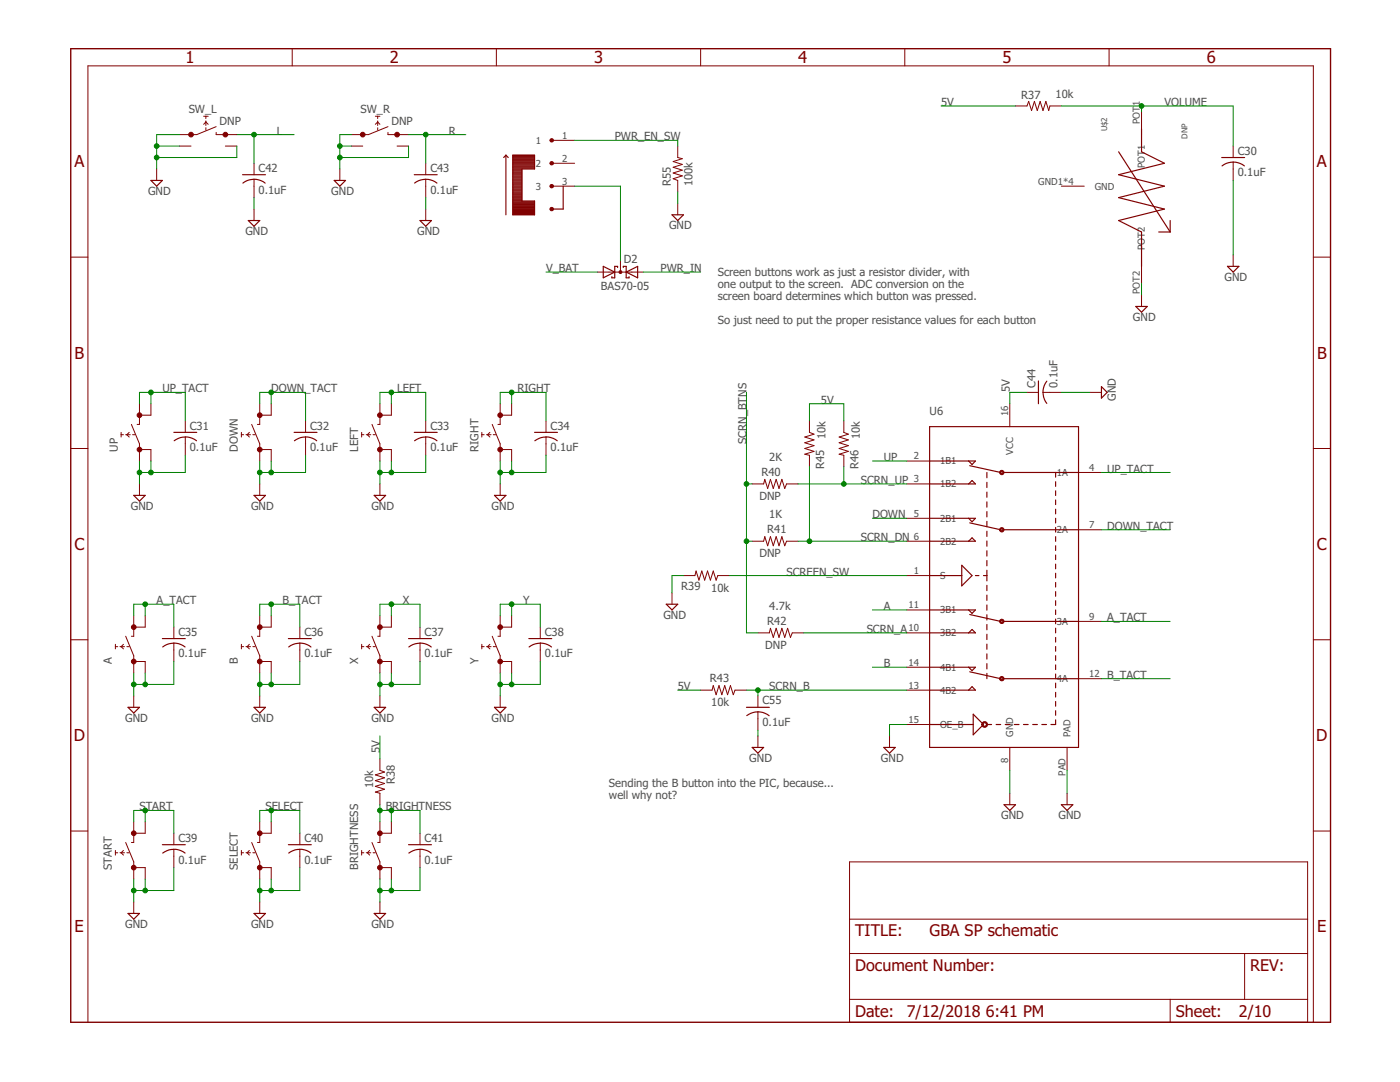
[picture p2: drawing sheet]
<svg xmlns="http://www.w3.org/2000/svg" width="279mm" height="216mm" viewBox="0 0 279 216" stroke-linecap="round" stroke-linejoin="round" font-family="sans-serif">
<path d="M14.1 9.7h251.4v194.3h-251.4z" fill="none" stroke="#800000" stroke-width=".28"/>
<g fill="none" stroke="#800000" stroke-width=".2">
<path d="M58.3 9.7v3.4M99.1 9.7v3.4M139.8 9.7v3.4M180.6 9.7v3.4M221.3 9.7v3.4M31.3 33.7v2.3M35.8 29.1h2.3M40.6 23.2h1M40.6 24.8l.5-.5 .5 .5M41.1 23.2v.5M41.1 24.1v.9M41.1 25.5v.5"/>
<path d="M43.1 25.3l-3.8 1.6h-3.5M43.1 26.4v.5h4.2M45 29.1h2.3M50.7 32.6v2.3M50.7 35.8v3.6M67.8 33.7v2.3M70.1 29.1h2.3M74.9 23.2h.9M74.9 24.8l.5-.5 .4 .5M75.4 23.2v.5M75.4 24.1v.9M75.4 25.5v.5"/>
<path d="M77.4 25.3l-3.9 1.6h-3.4M77.4 26.4v.5h4.1M79.2 29.1h2.3M85 32.6v2.3M85 35.8v3.6M110.1 37.1h4.6M110.1 28h4.6M110.1 32.6h4.6M135.3 29.1v2.3l.9 .3-1.9 .5 1.9 .6-1.9 .6 1.9 .6-1.9 .5 1.9 .6-1.9 .6 1 .3v2.3M202.7 21.1h2.3l.3-.9 .6 1.9 .5-1.9 .6 1.9 .6-1.9 .6 1.9 .5-1.9 .6 1.9 .2-1h2.3M211.8 37.1h4.6M227.8 22.3v4.6"/>
<path d="M246.1 29.1v2.3M246.1 32.3v3.7M14.1 51.3h3.4M50.7 41.7v2.3M85 41.7v2.3M119.3 54.3h9.1M123.8 52v2.3M135.3 40.6v2.3M227.8 52v4.6M227.8 58.9v2.3M246.1 50.9v2.2M262.1 51.3h3.4"/>
<path d="M205 78.3h2.2M208.2 78.3h3.6M217.5 78.3h2.3M14.1 89.5h3.4M24.2 86.7h.4M24.2 86.3v.9M25.1 86.7h.9M25.8 86.3l-.5 .4 .5 .5M26.2 84.7l1.6 3.9v3.4M26.5 86.7h.4M27.8 89.7h2.3v2.3M27.8 80.6v4.1h-.4"/>
<path d="M27.8 96.6v2.2M30.1 80.6v2.2h-2.3M37 84v2.3M37 87.2v3.6M48.2 86.7h.4M48.2 86.3v.9M49.1 86.7h.9M49.8 86.3l-.5 .4 .5 .5M50.2 84.7l1.6 3.9v3.4M50.5 86.7h.4M51.8 89.7h2.3v2.3M51.8 80.6v4.1h-.4"/>
<path d="M51.8 96.6v2.2M54.1 80.6v2.2h-2.3M61 84v2.3M61 87.2v3.6M72.2 86.7h.4M72.2 86.3v.9M73.1 86.7h.9M73.8 86.3l-.5 .4 .5 .5M74.2 84.7l1.6 3.9v3.4M74.5 86.7h.4M75.8 89.7h2.3v2.3M75.8 80.6v4.1h-.4"/>
<path d="M75.8 96.6v2.2M78.1 80.6v2.2h-2.3M85 84v2.3M85 87.2v3.6M96.2 86.7h.4M96.2 86.3v.9M97.1 86.7h.9M97.8 86.3l-.5 .4 .5 .5M98.2 84.7l1.6 3.9v3.4M98.4 86.7h.5M99.8 89.7h2.3v2.3M99.8 80.6v4.1h-.4"/>
<path d="M99.8 96.6v2.2M102.1 80.6v2.2h-2.3M109 84v2.3M109 87.2v3.6M150.1 96.6h2.3l.2-.9 .6 1.8 .6-1.8 .5 1.8 .6-1.8 .6 1.8 .5-1.8 .6 1.8 .4-.9h2.3M161.5 84v2.3l1 .3-1.9 .6 1.9 .6-1.9 .5 1.9 .6-1.9 .6 1.9 .6-1.9 .5 .9 .2v2.3M168.4 84v2.3l.9 .3-1.8 .6 1.8 .6-1.8 .5 1.8 .6-1.8 .6 1.8 .6-1.8 .5 .9 .2v2.3M181 92h4.5M181 96.6h4.5M201.5 80.6v4.5M215.2 94.3h4.6M262.1 89.5h3.4"/>
<path d="M134.1 118.3v2.3M136.4 114.9h2.3l.2-1 .6 1.9 .6-1.9 .5 1.9 .6-1.9 .6 1.9 .5-1.9 .6 1.9 .4-.9h2.2M150.1 108h2.3l.2-.9 .6 1.8 .6-1.8 .5 1.8 .6-1.8 .6 1.8 .5-1.8 .6 1.8 .4-.9h2.3M181 103.4h4.5M181 108h4.5M181 114.9h4.5M215.2 105.7h4.6M14.1 127.7h3.4M23 129h.5M23 128.6v.9M23.9 129h.9M24.6 128.6l-.4 .4 .4 .5"/>
<path d="M25.1 127l1.6 3.9v3.4M25.3 129h.5M26.7 132h2.3v2.3M26.7 122.9v4.1h-.5M26.7 138.9v2.2M29 122.9v2.2h-2.3M34.7 125.1v2.3M34.7 128.3v3.7M48.2 128.6v.9M48.2 129h.4M49.1 129h.9M49.8 128.6l-.5 .4 .5 .5"/>
<path d="M50.2 127l1.6 3.9v3.4M50.5 129h.4M51.8 122.9v4.1h-.4M51.8 138.9v2.2M51.8 132h2.3v2.3M54.1 122.9v2.2h-2.3M59.8 125.1v2.3M59.8 128.3v3.7M72.2 128.6v.9M72.2 129h.4M73.1 129h.9M73.8 128.6l-.5 .4 .5 .5"/>
<path d="M74.2 127l1.6 3.9v3.4M74.5 129h.4M75.8 122.9v4.1h-.4M75.8 138.9v2.2M75.8 132h2.3v2.3M78.1 122.9v2.2h-2.3M83.8 125.1v2.3M83.8 128.3v3.7M96.2 128.6v.9M96.2 129h.4M97.1 129h.9M97.8 128.6l-.5 .4 .5 .5"/>
<path d="M98.2 127l1.6 3.9v3.4M98.4 129h.5M99.8 122.9v4.1h-.4M99.8 138.9v2.2M99.8 132h2.3v2.3M102.1 122.9v2.2h-2.3M107.8 125.1v2.3M107.8 128.3v3.7M139.8 137.7h2.3l.2-.9 .6 1.8 .6-1.8 .6 1.8 .5-1.8 .6 1.8 .6-1.8 .5 1.8 .4-.9h2.3M151.3 126.3h2.2l.3-.9 .5 1.8 .6-1.8 .6 1.8 .5-1.8 .6 1.8 .6-1.8 .6 1.8 .3-.9h2.3M151.3 138.9v2.2M181 121.7h4.5"/>
<path d="M181 126.3h4.5M181 133.1h4.5M181 137.7h4.5M215.2 124h4.6M215.2 135.4h4.6M262.1 127.7h3.4M75.8 151.4v2.3l1 .4-1.9 .5 1.9 .6-1.9 .6 1.9 .5-1.9 .6 1.9 .6-1.9 .6 .9 .2v2.3M151.3 142v3.7M151.3 146.9v2.2M177.5 146.9v2.2M181 144.6h4.5M201.5 149.1v4.6"/>
<path d="M201.5 158.3v2.3M213 149.1v4.6M213 158.3v2.3M14.1 165.8h3.4M23 169.7v.9M23 170.2h.5M23.9 170.2h.9M24.6 169.7l-.4 .5 .4 .4M25.1 168.1l1.6 3.9v3.4M25.3 170.2h.5M26.7 164v4.1h-.5M26.7 180v2.3"/>
<path d="M26.7 173.1h2.3v2.3M29 164v2.3h-2.3M34.7 166.3v2.3M34.7 169.5v3.6M48.2 169.7v.9M48.2 170.2h.4M49.1 170.2h.9M49.8 169.7l-.5 .5 .5 .4M50.2 168.1l1.6 3.9v3.4M50.5 170.2h.4M51.8 164v4.1h-.4M51.8 180v2.3"/>
<path d="M51.8 173.1h2.3v2.3M54.1 164v2.3h-2.3M59.8 166.3v2.3M59.8 169.5v3.6M72.2 169.7v.9M72.2 170.2h.4M73.1 170.2h.9M73.8 169.7l-.5 .5 .5 .4M74.2 168.1l1.6 3.9v3.4M74.5 170.2h.4M75.8 164v4.1h-.4M75.8 180v2.3"/>
<path d="M75.8 173.1h2.3v2.3M78.1 164v2.3h-2.3M83.8 166.3v2.3M83.8 169.5v3.6M169.5 172h91.5v32h-91.5zM262.1 165.8h3.4M169.5 190.3h91.5M169.5 199.4h91.5M169.5 183.4h91.5M233.5 199.4v4.6M248.4 190.3v9.1M17.5 204v-190.9h244.6v190.9"/>
</g>
<g fill="#800000" stroke="#800000" stroke-width=".2">
<path d="M199.7 93.9a.44 .44 0 0 1 .6 .2 .44 .44 0 0 1-.3 .6 .44 .44 0 0 1-.5-.4h.2a.21 .21 0 0 1 .3-.2 .21 .21 0 0 1 .1 .3 .21 .21 0 0 1-.4 0l-.2-.1z" fill-rule="evenodd"/>
<path d="M199.7 105.3a.44 .44 0 0 1 .6 .2 .44 .44 0 0 1-.3 .6 .44 .44 0 0 1-.5-.4h.2a.21 .21 0 0 1 .3-.2 .21 .21 0 0 1 .1 .4 .21 .21 0 0 1-.4-.1l-.2-.1z" fill-rule="evenodd"/>
<path d="M199.5 123.8a.44 .44 0 0 1 .8-.1 .44 .44 0 0 1-.2 .7 .44 .44 0 0 1-.6-.4h.2a.21 .21 0 0 1 .3-.2 .21 .21 0 0 1 .1 .3 .21 .21 0 0 1-.4 0l-.2-.1z" fill-rule="evenodd"/>
<path d="M199.5 135.2a.44 .44 0 0 1 .8-.1 .44 .44 0 0 1-.2 .7 .44 .44 0 0 1-.6-.4h.2a.21 .21 0 0 1 .3-.2 .21 .21 0 0 1 .1 .4 .21 .21 0 0 1-.4-.1l-.2-.1z" fill-rule="evenodd"/>
<path d="M196.1 144.1a.57 .57 0 0 1 .9 .2 .57 .57 0 0 1-.4 .8 .57 .57 0 0 1-.7-.5h.3a.35 .35 0 0 1 .4-.4 .35 .35 0 0 1 .2 .5 .35 .35 0 0 1-.6 0l-.3-.1z" fill-rule="evenodd"/>
<path d="M109.8 27.8a.36 .36 0 0 1 .5-.1 .36 .36 0 0 1 .1 .4 .36 .36 0 0 1-.6 .1v-.2h.4l-.1 .1-.3-.1z" fill-rule="evenodd"/>
<path d="M109.8 32.4a.36 .36 0 0 1 .5-.1 .36 .36 0 0 1 .1 .4 .36 .36 0 0 1-.6 .1v-.2h.4l-.1 .1-.3-.1z" fill-rule="evenodd"/>
<path d="M109.8 37a.36 .36 0 0 1 .5-.2 .36 .36 0 0 1 .1 .5 .36 .36 0 0 1-.6 0v-.2h.4l-.1 .2-.3-.2z" fill-rule="evenodd"/>
<path d="M109.8 41.5a.36 .36 0 0 1 .5-.1 .36 .36 0 0 1 .1 .4 .36 .36 0 0 1-.6 .1v-.2h.4l-.1 .1-.3-.1z" fill-rule="evenodd"/>
<circle cx="27.8" cy="89.7" r=".47"/>
<circle cx="27.8" cy="82.8" r=".47"/>
<circle cx="51.8" cy="89.7" r=".47"/>
<circle cx="51.8" cy="82.8" r=".47"/>
<circle cx="75.8" cy="89.7" r=".47"/>
<circle cx="75.8" cy="82.8" r=".47"/>
<circle cx="99.8" cy="89.7" r=".47"/>
<circle cx="99.8" cy="82.8" r=".47"/>
<circle cx="26.7" cy="132" r=".47"/>
<circle cx="26.7" cy="125.1" r=".47"/>
<circle cx="51.8" cy="132" r=".47"/>
<circle cx="51.8" cy="125.1" r=".47"/>
<circle cx="75.8" cy="132" r=".47"/>
<circle cx="75.8" cy="125.1" r=".47"/>
<circle cx="99.8" cy="132" r=".47"/>
<circle cx="99.8" cy="125.1" r=".47"/>
<circle cx="26.7" cy="173.1" r=".47"/>
<circle cx="26.7" cy="166.3" r=".47"/>
<circle cx="51.8" cy="173.1" r=".47"/>
<circle cx="51.8" cy="166.3" r=".47"/>
<circle cx="75.8" cy="173.1" r=".47"/>
<circle cx="75.8" cy="166.3" r=".47"/>
<circle cx="38.1" cy="26.9" r=".47"/>
<circle cx="45" cy="26.9" r=".47"/>
<circle cx="72.4" cy="26.9" r=".47"/>
<circle cx="79.2" cy="26.9" r=".47"/>
<circle cx="123.8" cy="54.3" r=".3"/>
</g>
<g fill="none" stroke="#800000" stroke-width=".23">
<path d="M30.1 36h2.3l-1.1 1.1zM48.4 34.9h4.6M48.5 36.5a3.6 3.6 0 0 1 4.4 0M66.7 36h2.3l-1.2 1.1zM82.7 34.9h4.5M82.7 36.5a3.7 3.7 0 0 1 4.5 0M101 31v11.9M101 31l-.5 .4M101 31l.4 .4M102.3 31h4.4v2.7h-2.5v6.4h2.5v2.8h-4.4zM102.3 39.9h1.9M102.3 39.7h1.9"/>
<path d="M102.3 39.5h1.9M102.3 39.3h1.9M102.3 39.1h1.9M102.3 38.9h1.9M102.3 38.7h1.9M102.3 38.5h1.9M102.3 38.3h1.9M102.3 38.1h1.9M102.3 37.9h1.9M102.3 37.7h1.9M102.3 37.5h1.9M102.3 37.3h1.9"/>
<path d="M102.3 37.1h1.9M102.3 36.9h1.9M102.3 36.7h1.9M102.3 36.5h1.9M102.3 36.3h1.9M102.3 36.1h1.9M102.3 35.9h1.9M102.3 35.7h1.9M102.3 35.5h1.9M102.3 35.3h1.9M102.3 35.1h1.9M102.3 34.9h1.9"/>
<path d="M102.3 34.7h1.9M102.3 34.5h1.9M102.3 34.4h1.9M102.3 34.1h1.9M102.3 34h1.9M102.3 33.8h1.9M102.3 33.5h4.4M102.3 33.4h4.4M102.3 33.2h4.4M102.3 33h4.4M102.3 32.8h4.4M102.3 32.6h4.4"/>
<path d="M102.3 32.4h4.4M102.3 32.2h4.4M102.3 32h4.4M102.3 31.8h4.4M102.3 31.6h4.4M102.3 31.4h4.4M102.3 31.2h4.4M102.3 31h4.4M112.4 37.1v4.6h-2.3M223.2 30.3l10.3 16M227.8 25.7v4.6l4.6 2.3-9.2 2.3 9.2 2.2-9.2 2.3 9.2 2.3-9.2 2.3 4.6 2.3v6.8M243.8 31.4h4.6"/>
<path d="M243.9 33.1a3.7 3.7 0 0 1 4.4 0M49.6 44h2.2l-1.1 1.1zM83.8 44h2.3l-1.1 1.1zM102.3 42.8h4.4M102.3 42.6h4.4M102.3 42.4h4.4M102.3 42.2h4.4M102.3 42h4.4M102.3 41.8h4.4M102.3 41.6h4.4M102.3 41.4h4.4M102.3 41.2h4.4"/>
<path d="M102.3 41h4.4M102.3 40.8h4.4M102.3 40.6h4.4M102.3 40.4h4.4M102.3 40.3h4.4M102.3 40h1.9M120.4 53.1l2.3 1.2-2.3 1.1zM123.3 53.4v-.3h-.6v2.3h-.6v-.2M124.4 53.4v-.3h.6v2.3h.5v-.2M125 54.3l2.3-1.2v2.3zM134.1 42.9h2.3l-1.1 1.1zM231.2 46.3h2.3"/>
<path d="M233.5 44v2.3M245 53.1h2.2l-1.1 1.2zM207.2 76v4.6M208.9 76.1a3.6 3.6 0 0 0 0 4.4M219.8 77.2l1.2 1.1-1.2 1.1zM226.7 61.2h2.3l-1.2 1.1zM26.7 98.8h2.3l-1.2 1.2zM34.7 86.3h4.6M37 87.2l1.4 .3 .8 .4M37 87.2l-1 .1-1.2 .6M50.7 98.8h2.3l-1.2 1.2zM58.7 86.3h4.6"/>
<path d="M61 87.2l1.4 .3 .8 .4M61 87.2l-1 .1-1.2 .6M74.7 98.8h2.3l-1.2 1.2zM82.7 86.3h4.5M85 87.2l1.4 .3 .8 .4M85 87.2l-1 .1-1.3 .6M98.7 98.8h2.3l-1.2 1.2zM106.7 86.3h4.6M109 87.2l1.4 .3 .8 .4M109 87.2l-1 .1-1.3 .6M185.5 85.1h29.7v64h-29.7zM185.5 96.6h9.2l-.7-.7-.7 .7"/>
<path d="M185.5 92h9.2l-.7 .7-.7-.7M193.5 92.9l6.2 1.4M197 94.3v1M197 96.2v1.1M197 98.2v1M200.4 94.3h14.8M210.7 94.3v.9M210.7 96.1v.9M210.7 97.9v1M210.7 99.8v.9M185.5 108h9.2l-.7-.7-.7 .7M185.5 103.4h9.2l-.7 .7-.7-.7"/>
<path d="M185.5 114.9h6.4M191.9 112.8l2.1 2.1-2.1 2zM193.5 104.3l6.2 1.4M194.7 114.9h.7M196.3 114.9h.7M197 100.1v1.1M197 102.1v1M197 104v1.1M197 106v1M197 107.9v1.1M197 109.9v1.1M197 111.8v1.1"/>
<path d="M197 113.8v2.1M197 116.8v1.1M197 118.7v1.1M200.4 105.7h14.8M210.7 101.6v.9M210.7 103.4v1M210.7 105.2v1M210.7 107.1v.9M210.7 108.9v.9M210.7 110.7v1M210.7 112.6v.9M210.7 114.4v.9"/>
<path d="M210.7 116.2v.9M210.7 118v1M210.7 119.9v.9M32.4 127.4h4.6M32.5 129.1a3.6 3.6 0 0 1 4.4 0M57.6 127.4h4.5M57.6 129.1a3.5 3.5 0 0 1 4.5 0M81.5 127.4h4.6M81.6 129.1a3.6 3.6 0 0 1 4.5 0M105.5 127.4h4.6M105.6 129.1a3.6 3.6 0 0 1 4.5 0M133 120.6h2.3l-1.2 1.1z"/>
<path d="M185.5 126.3h9.2l-.7-.7-.7 .7M185.5 121.7h9.2l-.7 .7-.7-.7M185.5 137.7h9.2l-.7-.7-.7 .7M185.5 133.1h9.2l-.7 .7-.7-.7M193.5 122.6l6.2 1.4M193.5 134l6.2 1.4M197 120.7v1.1M197 122.7v1M197 124.6v1.1M197 126.6v1M197 128.5v1.1M197 130.5v1"/>
<path d="M197 132.4v1.1M197 134.4v1M200.4 124h14.8M200.4 135.4h14.8M210.7 121.7v.9M210.7 123.5v1M210.7 125.3v1M210.7 127.2v.9M210.7 129v.9M210.7 130.8v1M210.7 132.7v.9M210.7 134.5v.9"/>
<path d="M210.7 136.3v.9M210.7 138.2v.9M210.7 140v.9M25.5 141.1h2.3l-1.1 1.2zM50.7 141.1h2.3l-1.2 1.2zM74.7 141.1h2.3l-1.2 1.2zM98.7 141.1h2.3l-1.2 1.2zM149 141.1h4.5M149 142.8a3.6 3.6 0 0 1 4.5 0M150.1 149.1h2.3l-1.1 1.2zM176.4 149.1h2.3l-1.2 1.2zM185.5 144.6h8.7"/>
<path d="M194.2 142.5l2.1 2.1-2.1 2zM197 144.6h.9M198.8 144.6h.9M200.6 144.6h.9M202.4 144.6h1M204.3 144.6h.9M206.1 144.6h.9M207.9 144.6h1M210.7 143.6v1h-1M210.7 141.8v.9M32.4 168.6h4.6M34.7 169.5l1.4 .2 .8 .5"/>
<path d="M34.7 169.5l-1 .1-1.2 .6M57.6 168.6h4.5M59.8 169.5l1.4 .2 .9 .5M59.8 169.5l-.9 .1-1.3 .6M81.5 168.6h4.6M83.8 169.5l1.4 .2 .9 .5M83.8 169.5l-.9 .1-1.3 .6M200.4 160.6h2.3l-1.2 1.1zM211.8 160.6h2.3l-1.1 1.1zM25.5 182.3h2.3l-1.1 1.1zM50.7 182.3h2.3l-1.2 1.1zM74.7 182.3h2.3l-1.2 1.1z"/>
</g>
<g fill="none" stroke="#008000" stroke-width=".2">
<path d="M31.3 29.1h4.5M35.8 26.9h-4.5v6.8M47.3 26.9h11.4M47.3 29.1v2.3h-16M50.7 26.9v5.7M50.7 39.4v2.3M67.8 29.1h2.3M70.1 26.9h-2.3v6.8M81.5 26.9h11.5M81.5 29.1v2.3h-13.7M85 26.9v5.7M85 39.4v2.3"/>
<path d="M114.7 28h20.6v1.1M114.7 37.1h9.1v14.9M135.3 38.3v2.3M187.8 21.1h14.9M211.8 21.1h34.3v8M227.8 21.1v1.2M246.1 36v14.9M109 54.3h10.3M128.4 54.3h11.4M227.8 56.6v2.3M30.1 78.3v2.3M54.1 78.3v2.3"/>
<path d="M78.1 78.3v2.3M102.1 78.3v2.3M149 78.3v48h2.3M205 78.3h-3.5v2.3M211.8 78.3h5.7M27.8 80.6v-2.3h9.2v5.7M27.8 92v4.6M30.1 92v2.3M37 90.8v3.5h-9.2M51.8 80.6v-2.3h9.2v5.7M51.8 92v4.6M54.1 92v2.3"/>
<path d="M61 90.8v3.5h-9.2M75.8 80.6v-2.3h9.2v5.7M75.8 92v4.6M78.1 92v2.3M85 90.8v3.5h-9.2M99.8 80.6v-2.3h9.2v5.7M99.8 92v4.6M102.1 92v2.3M109 90.8v3.5h-9.2M149 96.6h1.1M159.3 96.6h21.7M161.5 84v-3.4h6.9v3.4"/>
<path d="M161.5 93.1v14.9M168.4 93.1v3.5M174.1 92h6.9M219.8 94.3h13.7M136.4 114.9h-2.3v3.4M145.5 114.9h35.5M149 108h1.1M159.3 108h21.7M174.1 103.4h6.9M219.8 105.7h13.7M26.7 122.9v-2.3h8v4.5M26.7 134.3v4.6"/>
<path d="M29 120.6v2.3M29 134.3v2.3M34.7 132v4.6h-8M51.8 122.9v-2.3h8v4.5M51.8 134.3v4.6M54.1 120.6v2.3M54.1 134.3v2.3M59.8 132v4.6h-8M75.8 122.9v-2.3h8v4.5M75.8 134.3v4.6M78.1 120.6v2.3M78.1 134.3v2.3"/>
<path d="M83.8 132v4.6h-8M99.8 122.9v-2.3h8v4.5M99.8 134.3v4.6M102.1 120.6v2.3M102.1 134.3v2.3M107.8 132v4.6h-8M135.3 137.7h4.5M149 137.7h32M151.3 137.7v1.2M160.4 126.3h20.6M174.1 121.7h6.9M174.1 133.1h6.9"/>
<path d="M219.8 124h13.7M219.8 135.4h13.7M75.8 146.9v4.5M151.3 145.7v1.2M181 144.6h-3.5v2.3M201.5 153.7v4.6M213 153.7v4.6M26.7 164v-2.3h8v4.6M26.7 175.4v4.6M29 161.7v2.3M29 175.4v2.3M34.7 173.1v4.6h-8"/>
<path d="M51.8 164v-2.3h8v4.6M51.8 175.4v4.6M54.1 161.7v2.3M54.1 175.4v2.3M59.8 173.1v4.6h-8M75.8 160.6v3.4M75.8 175.4v4.6M75.8 161.7h8v4.6M78.1 161.7v2.3M78.1 175.4v2.3M83.8 173.1v4.6h-8"/>
</g>
<g fill="#008000" stroke="#008000" stroke-width=".2">
<circle cx="31.3" cy="29.1" r=".47"/>
<circle cx="31.3" cy="31.4" r=".47"/>
<circle cx="67.8" cy="29.1" r=".47"/>
<circle cx="67.8" cy="31.4" r=".47"/>
<circle cx="27.8" cy="94.3" r=".47"/>
<circle cx="30.1" cy="94.3" r=".47"/>
<circle cx="51.8" cy="94.3" r=".47"/>
<circle cx="54.1" cy="94.3" r=".47"/>
<circle cx="75.8" cy="94.3" r=".47"/>
<circle cx="78.1" cy="94.3" r=".47"/>
<circle cx="99.8" cy="94.3" r=".47"/>
<circle cx="102.1" cy="94.3" r=".47"/>
<circle cx="26.7" cy="136.6" r=".47"/>
<circle cx="29" cy="136.6" r=".47"/>
<circle cx="51.8" cy="136.6" r=".47"/>
<circle cx="54.1" cy="136.6" r=".47"/>
<circle cx="75.8" cy="136.6" r=".47"/>
<circle cx="78.1" cy="136.6" r=".47"/>
<circle cx="99.8" cy="136.6" r=".47"/>
<circle cx="102.1" cy="136.6" r=".47"/>
<circle cx="26.7" cy="177.7" r=".47"/>
<circle cx="29" cy="177.7" r=".47"/>
<circle cx="51.8" cy="177.7" r=".47"/>
<circle cx="54.1" cy="177.7" r=".47"/>
<circle cx="75.8" cy="177.7" r=".47"/>
<circle cx="78.1" cy="177.7" r=".47"/>
<circle cx="227.8" cy="21.1" r=".47"/>
<circle cx="30.1" cy="78.3" r=".47"/>
<circle cx="54.1" cy="78.3" r=".47"/>
<circle cx="78.1" cy="78.3" r=".47"/>
<circle cx="102.1" cy="78.3" r=".47"/>
<circle cx="29" cy="161.7" r=".47"/>
<circle cx="54.1" cy="161.7" r=".47"/>
<circle cx="78.1" cy="161.7" r=".47"/>
<circle cx="75.8" cy="161.7" r=".47"/>
<circle cx="29" cy="120.6" r=".47"/>
<circle cx="54.1" cy="120.6" r=".47"/>
<circle cx="78.1" cy="120.6" r=".47"/>
<circle cx="102.1" cy="120.6" r=".47"/>
<circle cx="50.7" cy="26.9" r=".47"/>
<circle cx="85" cy="26.9" r=".47"/>
<circle cx="168.4" cy="96.6" r=".47"/>
<circle cx="161.5" cy="108" r=".47"/>
<circle cx="151.3" cy="137.7" r=".47"/>
<circle cx="149" cy="108" r=".47"/>
<circle cx="149" cy="96.6" r=".47"/>
</g>
<g font-size="3.3" fill="#800000">
<text x="37" y="12.6">1</text>
<text x="77.8" y="12.6">2</text>
<text x="118.6" y="12.6">3</text>
<text x="159.3" y="12.6">4</text>
<text x="200.1" y="12.6">5</text>
<text x="240.8" y="12.6">6</text>
<text x="14.8" y="33.4">A</text>
<text x="262.8" y="33.4">A</text>
<text x="14.9" y="71.6">B</text>
<text x="262.8" y="71.6">B</text>
<text x="14.8" y="109.7">C</text>
<text x="262.8" y="109.7">C</text>
<text x="14.7" y="147.9">D</text>
<text x="262.7" y="147.9">D</text>
<text x="14.9" y="186.1">E</text>
<text x="262.9" y="186.1">E</text>
</g>
<g font-size="3.2" fill="#800000">
<text x="170.7" y="186.8">TITLE:</text>
<text x="185.5" y="186.8">GBA SP schematic</text>
<text x="170.7" y="193.7">Document Number:</text>
<text x="249.5" y="193.7">REV:</text>
<text x="170.7" y="202.8">Date:</text>
<text x="181" y="202.8">7/12/2018</text>
<text x="196.7" y="202.8">6:41 PM</text>
<text x="234.7" y="202.8">Sheet:</text>
<text x="247.2" y="202.8">2/10</text>
</g>
<g font-size="2.2" fill="#505050">
<text x="37.7" y="22.5">SW_L</text>
<text x="71.9" y="22.5">SW_R</text>
<text x="187.8" y="21.1">5V</text>
<text x="203.8" y="19.8">R37</text>
<text x="210.7" y="19.6">10k</text>
<text x="232.4" y="21.1">VOLUME</text>
<text x="43.8" y="25">DNP</text>
<text x="55.3" y="26.9">L</text>
<text x="78.1" y="25">DNP</text>
<text x="89.5" y="26.9">R</text>
<text x="122.7" y="28">PWR_EN_SW</text>
<text x="51.6" y="34.3">C42</text>
<text x="85.9" y="34.3">C43</text>
<text x="247" y="35.2">0.1uF</text>
<text x="247" y="30.9">C30</text>
<text x="29.5" y="38.9">GND</text>
<text x="51.6" y="38.6">0.1uF</text>
<text x="66.1" y="38.9">GND</text>
<text x="85.9" y="38.6">0.1uF</text>
<text x="133.9" y="37.1" transform="rotate(-90 133.9 37.1)">R55</text>
<text x="138.2" y="37.1" transform="rotate(-90 138.2 37.1)">100k</text>
<text x="49" y="46.9">GND</text>
<text x="83.3" y="46.9">GND</text>
<text x="133.5" y="45.7">GND</text>
<text x="124.5" y="52.5">D2</text>
<text x="109" y="54.3">V_BAT</text>
<text x="119.9" y="57.9">BAS70-05</text>
<text x="131.8" y="54.3">PWR_IN</text>
<text x="143.3" y="55">Screen buttons work as just a resistor divider, with</text>
<text x="143.3" y="57.4">one output to the screen. ADC conversion on the</text>
<text x="143.3" y="59.8">screen board determines which button was pressed.</text>
<text x="244.4" y="56">GND</text>
<text x="143.3" y="64.6">So just need to put the proper resistance values for each button</text>
<text x="226.1" y="64">GND</text>
<text x="206.7" y="77.4" transform="rotate(-90 206.7 77.4)">C44</text>
<text x="211" y="77.4" transform="rotate(-90 211 77.4)">0.1uF</text>
<text x="32.4" y="78.3">UP_TACT</text>
<text x="54.1" y="78.3">DOWN_TACT</text>
<text x="79.3" y="78.3">LEFT</text>
<text x="103.3" y="78.3">RIGHT</text>
<text x="163.8" y="80.6">5V</text>
<text x="185.5" y="82.9">U6</text>
<text x="201.5" y="78.3" transform="rotate(-90 201.5 78.3)">5V</text>
<text x="222.7" y="80" transform="rotate(-90 222.7 80)">GND</text>
<text x="37.9" y="85.7">C31</text>
<text x="61.9" y="85.7">C32</text>
<text x="85.9" y="85.7">C33</text>
<text x="109.9" y="85.7">C34</text>
<text x="149" y="88.6" transform="rotate(-90 149 88.6)">SCRN_BTNS</text>
<text x="164.7" y="87.6" transform="rotate(-90 164.7 87.6)">10k</text>
<text x="171.6" y="87.6" transform="rotate(-90 171.6 87.6)">10k</text>
<text x="23.5" y="90.2" transform="rotate(-90 23.5 90.2)">UP</text>
<text x="37.9" y="90.1">0.1uF</text>
<text x="47.5" y="90.2" transform="rotate(-90 47.5 90.2)">DOWN</text>
<text x="61.9" y="90.1">0.1uF</text>
<text x="71.5" y="90.2" transform="rotate(-90 71.5 90.2)">LEFT</text>
<text x="85.9" y="90.1">0.1uF</text>
<text x="95.5" y="90.2" transform="rotate(-90 95.5 90.2)">RIGHT</text>
<text x="109.9" y="90.1">0.1uF</text>
<text x="152" y="95">R40</text>
<text x="153.5" y="92">2K</text>
<text x="164.5" y="93.6" transform="rotate(-90 164.5 93.6)">R45</text>
<text x="171.3" y="93.6" transform="rotate(-90 171.3 93.6)">R46</text>
<text x="176.4" y="92">UP</text>
<text x="221" y="94.3">UP_TACT</text>
<text x="26.1" y="101.7">GND</text>
<text x="50.1" y="101.7">GND</text>
<text x="74.1" y="101.7">GND</text>
<text x="98.1" y="101.7">GND</text>
<text x="151.6" y="99.8">DNP</text>
<text x="171.8" y="96.6">SCRN_UP</text>
<text x="153.1" y="106.4">R41</text>
<text x="153.5" y="103.4">1K</text>
<text x="171.8" y="108">SCRN_DN</text>
<text x="174.1" y="103.4">DOWN</text>
<text x="221" y="105.7">DOWN_TACT</text>
<text x="151.6" y="111.2">DNP</text>
<text x="136" y="117.8">R39</text>
<text x="142" y="118.1">10k</text>
<text x="157" y="114.9">SCREEN_SW</text>
<text x="31.3" y="120.6">A_T</text>
<text x="35.2" y="120.6">ACT</text>
<text x="56.4" y="120.6">B_T</text>
<text x="60.3" y="120.6">ACT</text>
<text x="80.4" y="120.6">X</text>
<text x="104.4" y="120.6">Y</text>
<text x="132.4" y="123.4">GND</text>
<text x="153.1" y="124.7">R42</text>
<text x="153.5" y="121.7">4.7k</text>
<text x="176.4" y="121.7">A</text>
<text x="221" y="124">A_TACT</text>
<text x="35.6" y="131.2">0.1uF</text>
<text x="35.6" y="126.9">C35</text>
<text x="60.7" y="131.2">0.1uF</text>
<text x="60.7" y="126.9">C36</text>
<text x="84.7" y="131.2">0.1uF</text>
<text x="84.7" y="126.9">C37</text>
<text x="108.7" y="131.2">0.1uF</text>
<text x="108.7" y="126.9">C38</text>
<text x="152.7" y="129.5">DNP</text>
<text x="173" y="126.3">SCRN_A</text>
<text x="22.3" y="132.4" transform="rotate(-90 22.3 132.4)">A</text>
<text x="47.5" y="132.4" transform="rotate(-90 47.5 132.4)">B</text>
<text x="71.5" y="132.4" transform="rotate(-90 71.5 132.4)">X</text>
<text x="95.5" y="132.4" transform="rotate(-90 95.5 132.4)">Y</text>
<text x="135.3" y="137.7">5V</text>
<text x="141.7" y="136.1">R43</text>
<text x="153.5" y="137.7">SCRN_B</text>
<text x="176.4" y="133.1">B</text>
<text x="221" y="135.4">B_TACT</text>
<text x="25" y="144">GND</text>
<text x="50.1" y="144">GND</text>
<text x="74.1" y="144">GND</text>
<text x="98.1" y="144">GND</text>
<text x="142" y="140.9">10k</text>
<text x="152.2" y="140.6">C55</text>
<text x="152.2" y="144.9">0.1uF</text>
<text x="75.8" y="150.3" transform="rotate(-90 75.8 150.3)">5V</text>
<text x="149.5" y="152">GND</text>
<text x="175.8" y="152">GND</text>
<text x="27.8" y="161.7">START</text>
<text x="53" y="161.7">SELECT</text>
<text x="74.5" y="157.3" transform="rotate(-90 74.5 157.3)">10k</text>
<text x="77" y="161.7">BRIGHTNESS</text>
<text x="78.8" y="156.4" transform="rotate(-90 78.8 156.4)">R38</text>
<text x="121.5" y="157">Sending the B button into the PIC, because...</text>
<text x="121.5" y="159.4">well why not?</text>
<text x="35.6" y="168">C39</text>
<text x="60.7" y="168">C40</text>
<text x="84.7" y="168">C41</text>
<text x="199.8" y="163.4">GND</text>
<text x="211.2" y="163.4">GND</text>
<text x="22.3" y="173.6" transform="rotate(-90 22.3 173.6)">START</text>
<text x="35.6" y="172.3">0.1uF</text>
<text x="47.5" y="173.6" transform="rotate(-90 47.5 173.6)">SELECT</text>
<text x="60.7" y="172.3">0.1uF</text>
<text x="71.5" y="173.6" transform="rotate(-90 71.5 173.6)">BRIGHTNESS</text>
<text x="84.7" y="172.3">0.1uF</text>
<text x="25" y="185.1">GND</text>
<text x="50.1" y="185.1">GND</text>
<text x="74.1" y="185.1">GND</text>
</g>
<g font-size="1.9" fill="#505050">
<text x="107" y="28.7">1</text>
<text x="112.2" y="27.7">1</text>
<text x="227.5" y="24.8" transform="rotate(-90 227.5 24.8)">POT1</text>
<text x="107" y="33.3">2</text>
<text x="112.2" y="32.3">2</text>
<text x="228.5" y="33.6" transform="rotate(-90 228.5 33.6)">POT1</text>
<text x="107" y="37.8">3</text>
<text x="112.2" y="36.8">3</text>
<text x="207.2" y="36.8">GND1*4</text>
<text x="218.5" y="37.8">GND</text>
<text x="228.5" y="49.9" transform="rotate(-90 228.5 49.9)">POT2</text>
<text x="227.5" y="58.7" transform="rotate(-90 227.5 58.7)">POT2</text>
<text x="201.2" y="83" transform="rotate(-90 201.2 83)">16</text>
<text x="182.4" y="91.7">2</text>
<text x="187.6" y="92.7">1B1</text>
<text x="202.2" y="90.7" transform="rotate(-90 202.2 90.7)">VCC</text>
<text x="210.9" y="95">1A</text>
<text x="217.3" y="94">4</text>
<text x="182.4" y="96.2">3</text>
<text x="187.6" y="97.3">1B2</text>
<text x="182.4" y="103.1">5</text>
<text x="182.4" y="107.7">6</text>
<text x="187.6" y="104.1">2B1</text>
<text x="210.9" y="106.4">2A</text>
<text x="217.3" y="105.4">7</text>
<text x="187.6" y="108.7">2B2</text>
<text x="182.4" y="114.5">1</text>
<text x="187.6" y="115.5">S</text>
<text x="181.3" y="121.4">11</text>
<text x="181.3" y="126">10</text>
<text x="187.6" y="122.4">3B1</text>
<text x="210.9" y="124.7">3A</text>
<text x="217.3" y="123.7">9</text>
<text x="187.6" y="127">3B2</text>
<text x="181.3" y="132.8">14</text>
<text x="181.3" y="137.4">13</text>
<text x="187.6" y="133.8">4B1</text>
<text x="210.9" y="136.1">4A</text>
<text x="217.3" y="135.1">12</text>
<text x="187.6" y="138.4">4B2</text>
<text x="181.3" y="144.2">15</text>
<text x="187.6" y="145.2">OE_B</text>
<text x="202.2" y="147" transform="rotate(-90 202.2 147)">GND</text>
<text x="213.6" y="147" transform="rotate(-90 213.6 147)">PAD</text>
<text x="201.2" y="152.3" transform="rotate(-90 201.2 152.3)">8</text>
<text x="212.6" y="154.8" transform="rotate(-90 212.6 154.8)">PAD</text>
</g>
<g font-size="1.6" fill="#505050">
<text x="221" y="26.2" transform="rotate(-90 221 26.2)">U$2</text>
<text x="237" y="27.6" transform="rotate(-90 237 27.6)">DNP</text>
</g>
</svg>
